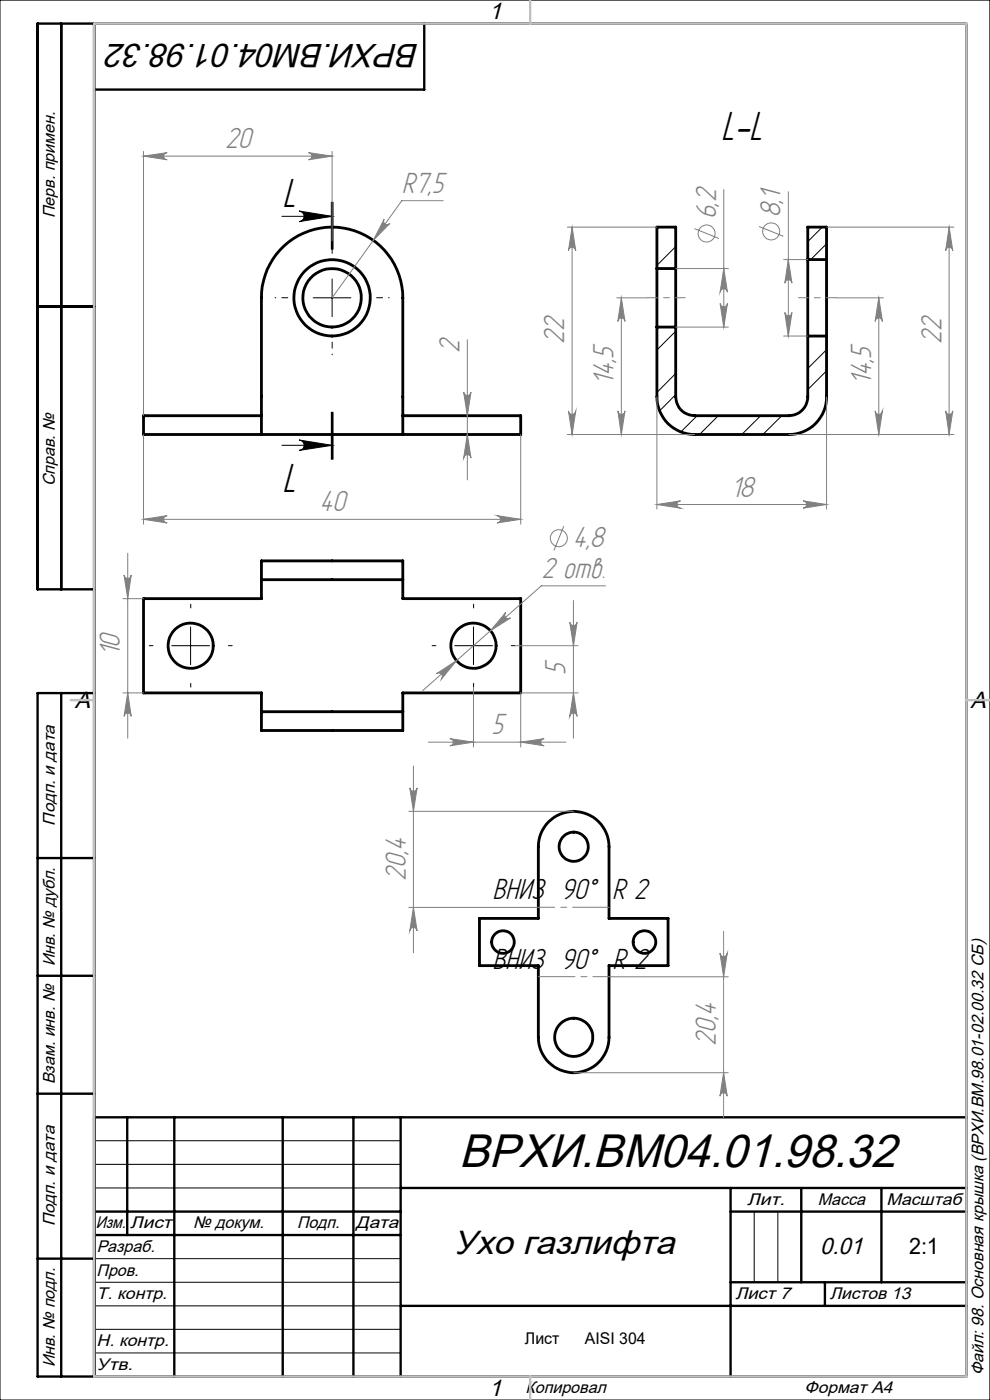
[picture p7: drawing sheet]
<svg xmlns="http://www.w3.org/2000/svg" width="210mm" height="297mm" viewBox="0 0 210 297" stroke-linecap="round" stroke-linejoin="round" font-family="sans-serif">
<g fill="none" stroke="#000" stroke-width=".6">
<path d="M139.3 57v12.4M139.3 57v-8.8h4v8.8M139.3 57h4M143.3 57v12.4M171.3 55.1v16.2M171.3 55.1v-6.9h4v6.9M171.3 55.1h4M175.3 55.1v16.2M139.3 69.4v14.8a8 8 0 0 0 8.1 8h20a7.9 7.9 0 0 0 7.9-8v-12.9M139.3 69.4h4M143.3 69.4v14.8a4 4 0 0 0 4.1 4h20a4 4 0 0 0 3.9-4v-12.9M171.3 71.3h4"/>
<path d="M55.5 92.2v-29a15 15 0 0 1 14.9-15 15 15 0 0 1 15 15v29M55.5 88.2h-25.1v4h80.1v-4h-25.1M55.5 123h29.9M55.5 123v-4h29.9v4M55.5 123v4h-25.1v20h25.1v4M85.4 123v4h25.1v20h-25.1v4M55.5 151h29.9M55.5 151v4h29.9v-4M116.4 174.3a7.5 7.5 0 0 1 8.2-1.6 7.5 7.5 0 0 1 4.6 6.9v15.2h12.5v10.1h-12.5v15.2a7.5 7.5 0 0 1-7.5 7.5 7.5 7.5 0 0 1-7.5-7.5v-15.2h-12.5v-10.1h12.5v-15.2a7.5 7.5 0 0 1 2.2-5.3z"/>
<circle cx="70.4" cy="63.2" r="8.1"/>
<circle cx="70.5" cy="63.2" r="6.2"/>
<circle cx="40.4" cy="137" r="4.8"/>
<circle cx="100.4" cy="137" r="4.8"/>
<circle cx="121.7" cy="179.6" r="3.1"/>
<circle cx="106.7" cy="199.8" r="2.41"/>
<circle cx="136.7" cy="199.8" r="2.4"/>
<circle cx="121.7" cy="220.1" r="4"/>
</g>
<g fill="none" stroke="#000" stroke-width=".21">
<path d="M0 0h210v297h-210zM59.8 45.9h10.6M63.4 44.8l7 1.1-7 1.1a1.13 1.13 0 0 0 1.1-1.1 1.13 1.13 0 0 0-1.1-1.1zM70.3 42.9v10M70.4 59.2v8M70.5 42.9v10M70.6 42.9v10M143.3 52.3l-4 4M143.3 56.8l-.1 .2M174.4 48.2l-3.1 3.1M175.3 51.7l-3.3 3.4M66.4 63.2h8"/>
<path d="M139.7 69.4l-.4 .4M143.3 79.2l-4 4.1M143.3 70.3l-4 4M175.3 74.2l-4 4M175.3 78.7l-4 4M59.8 94.5h10.6M63.4 93.3l7 1.2-7 1.1a1.11 1.11 0 0 0 1.1-1.1 1.11 1.11 0 0 0-1.1-1.2zM70.3 87.4v10M70.5 87.4v10M70.6 87.4v10zM143.3 83.7l-3.4 3.5M147.9 88.2l-3.5 3.4"/>
<path d="M152.4 88.2l-4 4M161.4 88.2l-4.1 4M165.8 88.2l-4 4M36.4 137h8M40.4 133v8M96.4 137h8.1M100.4 133v8M20 242h65M20 247h65M20 252h65M160 257v15M165 257v15"/>
<path d="M20 267h65M20 272h65M20 277h65M20 282h65M20 287h65"/>
</g>
<g fill="none" stroke="#808080" stroke-width=".21">
<path d="M30.4 33.1l5.1-.7a.76 .76 0 0 0-.8 .7 .76 .76 0 0 0 .8 .8zM30.4 32.1v56.1M30.4 33.1h40M65.4 32.4l5 .7-5 .8a.76 .76 0 0 0 .8-.8 .76 .76 0 0 0-.8-.7zM70.4 32.1v19M81.5 46.5a.76 .76 0 0 0 .2 1 .76 .76 0 0 0 1-.1l-3.5 3.6zM94 42.6h-8.8l-14.8 20.6M120.3 48.2h19M121.4 48.2v44M121.4 48.2l.7 5a.78 .78 0 0 0-.7-.8 .78 .78 0 0 0-.8 .8zM143.4 57h11.1M147.3 48.5l5.2 2.1"/>
<path d="M153.5 40.2v29.2M153.5 57l.8 5a.78 .78 0 0 0-.8-.7 .78 .78 0 0 0-.7 .7zM161 48l5.2 2.1M166.2 55.1h5.1M167.2 55.1l.8 5a.76 .76 0 0 0-.8-.7 .76 .76 0 0 0-.7 .7zM167.2 40.7v30.6M175.4 48.2h27M201.3 48.2l.8 5a.76 .76 0 0 0-.8-.8 .76 .76 0 0 0-.7 .8zM201.3 48.2v44M99.1 72.1v29.7M130.8 63.2h6.5M131.8 63.2v29"/>
<path d="M131.8 63.2l.8 5a.76 .76 0 0 0-.8-.8 .76 .76 0 0 0-.7 .8zM143.4 69.4h11.1M152.8 64.4a.78 .78 0 0 0 .7 .7 .78 .78 0 0 0 .8-.7l-.8 5zM166.2 71.3h5.1M166.5 66.3a.76 .76 0 0 0 .7 .7 .76 .76 0 0 0 .8-.7l-.8 5zM177.3 63.2h10.1M186.4 63.2v29M186.4 63.2l.8 5a.78 .78 0 0 0-.8-.8 .78 .78 0 0 0-.8 .8zM30.4 92.2v19M98.4 83.2a.78 .78 0 0 0 .7 .7 .78 .78 0 0 0 .8-.7l-.8 5zM99.1 92.2l.8 5a.78 .78 0 0 0-.8-.8 .78 .78 0 0 0-.7 .8zM110.5 92.2v19"/>
<path d="M120.3 92.2h27M120.6 87.2a.78 .78 0 0 0 .8 .7 .78 .78 0 0 0 .7-.7l-.7 5zM131.1 87.2a.76 .76 0 0 0 .7 .7 .76 .76 0 0 0 .8-.7l-.8 5zM139.3 84.2v23.8M167.4 92.2h35M175.3 84.2v23.8M185.6 87.2a.78 .78 0 0 0 .8 .7 .78 .78 0 0 0 .8-.7l-.8 5zM200.6 87.2a.76 .76 0 0 0 .7 .7 .76 .76 0 0 0 .8-.7l-.8 5zM27.1 117.4v39.2M30.4 110.2l5.1-.8a.78 .78 0 0 0-.8 .8 .78 .78 0 0 0 .8 .7zM30.4 110.2h80.1M105.4 109.4l5.1 .8-5.1 .7a.78 .78 0 0 0 .8-.7 .78 .78 0 0 0-.8-.8z"/>
<path d="M119.6 111.6l-2.1 5.2M139.3 107h36M139.3 107l5.1-.7a.78 .78 0 0 0-.8 .7 .78 .78 0 0 0 .8 .8zM170.4 106.3l4.9 .7-4.9 .8a.78 .78 0 0 0 .7-.8 .78 .78 0 0 0-.7-.7zM26.1 127h4.3M26.3 122a.76 .76 0 0 0 .8 .7 .76 .76 0 0 0 .7-.7l-.7 5zM107.3 129.9a.78 .78 0 0 0 0 1.1 .78 .78 0 0 0 1 .1l-4.3 2.7zM109.3 137h13.3M120.9 132a.78 .78 0 0 0 .7 .7 .78 .78 0 0 0 .8-.7l-.8 5zM121.6 127.4v29.2M128.4 124.3h-13.6l-25.2 22.2M26.1 147h4.3"/>
<path d="M27.1 147l.7 5a.76 .76 0 0 0-.7-.7 .76 .76 0 0 0-.8 .7zM90.8 157.4h29.3M92.6 142.9l4.2-2.7-3.2 3.9a.78 .78 0 0 0 .1-1.1 .78 .78 0 0 0-1.1-.1zM95.4 156.7l5 .7-5 .8a.76 .76 0 0 0 .8-.7 .76 .76 0 0 0-.8-.8zM100.4 145.8v12.7M110.5 157.4l4.9-.7a.76 .76 0 0 0-.7 .8 .76 .76 0 0 0 .7 .7zM121.6 147l.8 5a.78 .78 0 0 0-.8-.7 .78 .78 0 0 0-.7 .7zM122.6 147h-12.1v11.5M86.7 172.1h35M86.9 167.1a.78 .78 0 0 0 .8 .8 .78 .78 0 0 0 .8-.8l-.8 5zM87.7 162.5v39.6M86.7 192.5h27.5"/>
<path d="M87.7 192.5l.8 5a.78 .78 0 0 0-.8-.7 .78 .78 0 0 0-.8 .7zM153.5 197.6v39.6M129.2 207.2h25.3M152.7 202.2a.78 .78 0 0 0 .8 .7 .78 .78 0 0 0 .8-.7l-.8 5zM121.7 227.6h32.8M153.5 227.6l.8 4.9a.78 .78 0 0 0-.8-.7 .78 .78 0 0 0-.8 .7z"/>
<circle cx="149.9" cy="49.5" r="1.8"/>
<circle cx="163.6" cy="49.1" r="1.81"/>
<circle cx="118.6" cy="114.2" r="1.81"/>
</g>
<path d="M32.5 137h-.8M40.5 129v-.8M48.5 137h.8M92.5 137h-.8M100.5 129v-.8M108.5 137h.8M40.5 145v.8M100.5 145v.8" fill="none" stroke="#000" stroke-width=".21" stroke-dasharray="15.2 1.3 1.3 1.3"/>
<path d="M70.5 55.2v-4.1M62.5 63.2h-4.1M70.5 71.2v4.1M78.5 63.2h4.1" fill="none" stroke="#000" stroke-width=".21" stroke-dasharray="15.2 1.3 1.3 1.3" stroke-dashoffset="15.1"/>
<path d="M145.4 63.2h-8M169.4 63.2h8" fill="none" stroke="#808080" stroke-width=".21" stroke-dasharray="15.2 1.3 1.3 1.3" stroke-dashoffset="13.1"/>
<g fill="none" stroke="#000" stroke-width=".5">
<path d="M13 5v120M20 5v287M90 5v14h-70M8 65h12M20 125h-12v-120h197v287h-197v-145h12M13 147v145M8 182h12M8 207h12M8 232h12M20 237h185M27 237v25M37 237v55"/>
<path d="M60 237v55M75 237v55M85 237v55M20 257h65M85 252h120M155 252v40M155 257h50M170 252v20M187 252v20M8 267h12M20 262h65M85 277h120"/>
<path d="M155 272h50M175 272v5"/>
</g>
<path d="M129.2 192.5h-15M114.2 207.2h15" fill="none" stroke="#808080" stroke-width=".21" stroke-dasharray="15.2 1.3 1.3 1.3" stroke-dashoffset="7.5"/>
<path d="M20 5h185v287h-185zM112.5 0v5M15 148.5h5M205 148.5h5M112.5 292v5" fill="none" stroke="#c0c0c0" stroke-width=".5"/>
<path d="M63.4 44.8l7 1.1-7 1.1a1.13 1.13 0 0 0 1.1-1.1 1.13 1.13 0 0 0-1.1-1.1zM63.4 93.3l7 1.2-7 1.1a1.11 1.11 0 0 0 1.1-1.1 1.11 1.11 0 0 0-1.1-1.2z" fill="#000"/>
<g fill="#808080">
<path d="M110.5 157.4l4.9-.7a.76 .76 0 0 0-.7 .8 .76 .76 0 0 0 .7 .7zM95.4 156.7l5 .7-5 .8a.76 .76 0 0 0 .8-.7 .76 .76 0 0 0-.8-.8z"/>
<path d="M30.4 110.2l5.1-.8a.78 .78 0 0 0-.8 .8 .78 .78 0 0 0 .8 .7zM105.4 109.4l5.1 .8-5.1 .7a.78 .78 0 0 0 .8-.7 .78 .78 0 0 0-.8-.8zM30.4 33.1l5.1-.7a.76 .76 0 0 0-.8 .7 .76 .76 0 0 0 .8 .8zM65.4 32.4l5 .7-5 .8a.76 .76 0 0 0 .8-.8 .76 .76 0 0 0-.8-.7zM81.5 46.5l-2.3 4.5 3.5-3.6a.76 .76 0 0 1-1 .1 .76 .76 0 0 1-.2-1zM92.6 142.9a.78 .78 0 0 1 1.1 .1 .78 .78 0 0 1-.1 1.1l3.2-3.9zM107.3 129.9l-3.3 3.9 4.3-2.7a.78 .78 0 0 1-1.1-.1 .78 .78 0 0 1 .1-1.1z"/>
<path d="M166.5 66.3a.76 .76 0 0 0 .7 .7 .76 .76 0 0 0 .8-.7l-.8 5zM167.2 55.1l.8 5a.76 .76 0 0 0-.8-.7 .76 .76 0 0 0-.7 .7z"/>
<path d="M99.1 92.2l.8 5a.78 .78 0 0 0-.8-.8 .78 .78 0 0 0-.7 .8zM98.4 83.2a.78 .78 0 0 0 .7 .7 .78 .78 0 0 0 .8-.7l-.8 5zM200.6 87.2a.76 .76 0 0 0 .7 .7 .76 .76 0 0 0 .8-.7l-.8 5zM201.3 48.2l.8 5a.76 .76 0 0 0-.8-.8 .76 .76 0 0 0-.7 .8zM185.6 87.2a.78 .78 0 0 0 .8 .7 .78 .78 0 0 0 .8-.7l-.8 5zM186.4 63.2l.8 5a.78 .78 0 0 0-.8-.8 .78 .78 0 0 0-.8 .8zM120.6 87.2a.78 .78 0 0 0 .8 .7 .78 .78 0 0 0 .7-.7l-.7 5zM121.4 48.2l.7 5a.78 .78 0 0 0-.7-.8 .78 .78 0 0 0-.8 .8zM131.1 87.2a.76 .76 0 0 0 .7 .7 .76 .76 0 0 0 .8-.7l-.8 5zM131.8 63.2l.8 5a.76 .76 0 0 0-.8-.8 .76 .76 0 0 0-.7 .8zM87.7 192.5l.8 5a.78 .78 0 0 0-.8-.7 .78 .78 0 0 0-.8 .7zM86.9 167.1a.78 .78 0 0 0 .8 .8 .78 .78 0 0 0 .8-.8l-.8 5zM27.1 147l.7 5a.76 .76 0 0 0-.7-.7 .76 .76 0 0 0-.8 .7zM26.3 122a.76 .76 0 0 0 .8 .7 .76 .76 0 0 0 .7-.7l-.7 5zM121.6 147l.8 5a.78 .78 0 0 0-.8-.7 .78 .78 0 0 0-.7 .7zM120.9 132a.78 .78 0 0 0 .7 .7 .78 .78 0 0 0 .8-.7l-.8 5z"/>
<path d="M152.8 64.4a.78 .78 0 0 0 .7 .7 .78 .78 0 0 0 .8-.7l-.8 5zM153.5 57l.8 5a.78 .78 0 0 0-.8-.7 .78 .78 0 0 0-.7 .7z"/>
<path d="M152.7 202.2a.78 .78 0 0 0 .8 .7 .78 .78 0 0 0 .8-.7l-.8 5zM153.5 227.6l.8 4.9a.78 .78 0 0 0-.8-.7 .78 .78 0 0 0-.8 .7z"/>
<path d="M139.3 107l5.1-.7a.78 .78 0 0 0-.8 .7 .78 .78 0 0 0 .8 .8zM170.4 106.3l4.9 .7-4.9 .8a.78 .78 0 0 0 .7-.8 .78 .78 0 0 0-.7-.7z"/>
</g>
<text font-size="10" x="97.4" y="247.6">ВРХИ.ВМ04.01.98.32</text>
<g font-size="9.7">
<text x="152.9" y="29.6">L-L</text>
<text x="59.8" y="43.8">L</text>
<text x="59.8" y="104.5">L</text>
</g>
<g font-size="7.1">
<text x="89" y="9.3" transform="rotate(-180 89 9.3)">ВРХИ.ВМ04.01.98.32</text>
<text x="96.2" y="266.1">Ухо газлифта</text>
</g>
<g font-size="6.9" fill="#808080">
<text x="47.7" y="31.5">20</text>
<text x="85.2" y="40.9">R7,5</text>
<text x="151.9" y="46.5" transform="rotate(-90 151.9 46.5)">6,2</text>
<text x="165.6" y="46.1" transform="rotate(-90 165.6 46.1)">8,1</text>
<text x="97.5" y="74.8" transform="rotate(-90 97.5 74.8)">2</text>
<text x="119.7" y="72.9" transform="rotate(-90 119.7 72.9)">22</text>
<text x="199.7" y="72.9" transform="rotate(-90 199.7 72.9)">22</text>
<text x="130.2" y="81.6" transform="rotate(-90 130.2 81.6)">14,5</text>
<text x="184.8" y="81.6" transform="rotate(-90 184.8 81.6)">14,5</text>
<text x="155.1" y="105.3">18</text>
<text x="67.7" y="108.5">40</text>
<text x="121.5" y="116.1">4,8</text>
<text x="114.8" y="122.6">2 отв.</text>
<text x="25.4" y="139.2" transform="rotate(-90 25.4 139.2)">10</text>
<text x="120" y="143.2" transform="rotate(-90 120 143.2)">5</text>
<text x="104.2" y="155.8">5</text>
<text x="86.1" y="186.8" transform="rotate(-90 86.1 186.8)">20,4</text>
<text x="151.8" y="221.9" transform="rotate(-90 151.8 221.9)">20,4</text>
</g>
<g font-size="6.9">
<text x="104.5" y="190.8">ВНИЗ 90° R 2</text>
<text x="104.5" y="205.5">ВНИЗ 90° R 2</text>
</g>
<g font-size="5">
<text x="103.7" y="4.1">1</text>
<text x="15.9" y="150.1">A</text>
<text x="205.9" y="150.1">A</text>
<text x="174" y="266">0.01</text>
<text x="103.7" y="296.1">1</text>
</g>
<text font-size="4.8" x="192.8" y="266">2:1</text>
<g font-size="3.6">
<text x="11.6" y="46.3" transform="rotate(-90 11.6 46.3)">Перв. примен.</text>
<text x="11.6" y="103.2" transform="rotate(-90 11.6 103.2)">Справ. №</text>
<text x="11.6" y="175.1" transform="rotate(-90 11.6 175.1)">Подп. и дата</text>
<text x="11.6" y="205" transform="rotate(-90 11.6 205)">Инв. № дубл.</text>
<text x="11.6" y="230" transform="rotate(-90 11.6 230)">Взам. инв. №</text>
<text x="158.5" y="255.6">Лит.</text>
<text x="173.5" y="255.6">Масса</text>
<text x="188.1" y="255.6">Масштаб</text>
<text x="11.6" y="260.1" transform="rotate(-90 11.6 260.1)">Подп. и дата</text>
<text x="20.3" y="260.6">Изм.</text>
<text x="27.6" y="260.6">Лист</text>
<text x="41" y="260.6">№ докум.</text>
<text x="63" y="260.6">Подп.</text>
<text x="75.5" y="260.6">Дата</text>
<text x="20.5" y="265.6">Разраб.</text>
<text x="20.5" y="275.6">Т. контр.</text>
<text x="20.5" y="270.6">Пров.</text>
<text x="156" y="275.6">Лист 7</text>
<text x="176" y="275.6">Листов 13</text>
<text x="20.5" y="285.6">Н. контр.</text>
<text x="11.6" y="290" transform="rotate(-90 11.6 290)">Инв. № подл.</text>
<text x="20.5" y="290.6">Утв.</text>
<text x="208.6" y="291.8" transform="rotate(-90 208.6 291.8)">Файл: 98. Основная крышка (ВРХИ.ВМ.98.01-02.00.32 СБ)</text>
<text x="111.5" y="295.6">Копировал</text>
<text x="170.7" y="295.6">Формат А4</text>
</g>
<g font-size="3.4">
<text x="111.4" y="285.2">Лист</text>
<text x="124.1" y="285.2">AISI 304</text>
</g>
</svg>
